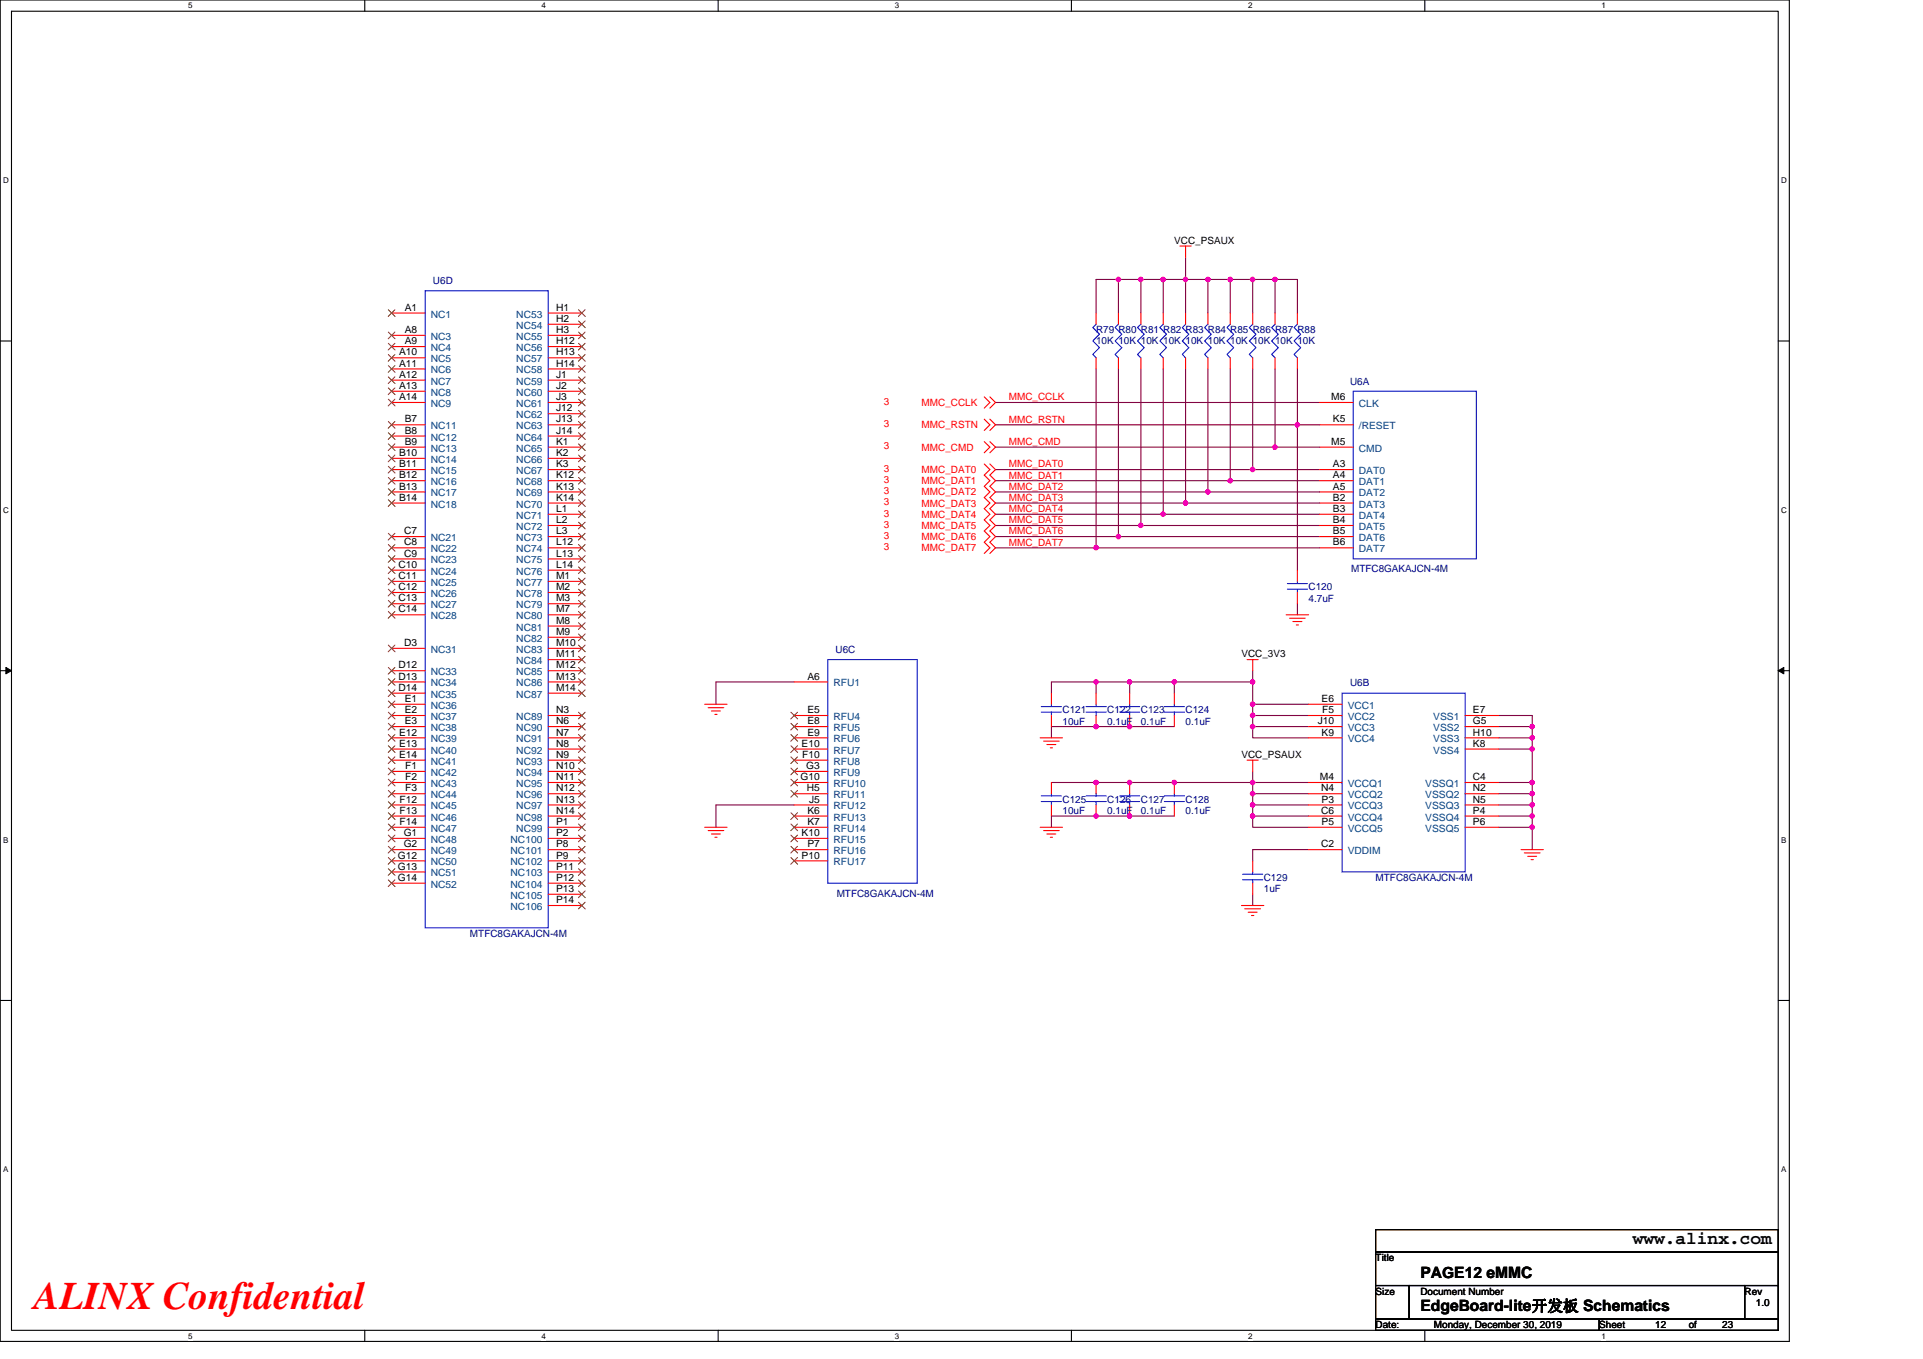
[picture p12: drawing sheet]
<svg xmlns="http://www.w3.org/2000/svg" width="297mm" height="210mm" viewBox="0 0 297 210" stroke-linecap="round" stroke-linejoin="round" font-family="sans-serif">
<path d="M0 0h276.4v207.3h-276.4zM1.8 1.7h272.9v203.8h-272.9z" fill="none" stroke="#000" stroke-width=".17"/>
<g fill="#fff">
<path d="M29.1 .2h.6v1.4h-.6z"/>
<path d="M29.1 205.7h.6v1.4h-.6z"/>
</g>
<path d="M56.3 0v1.7M56.3 205.5v1.8" fill="none" stroke="#000" stroke-width=".17"/>
<g fill="#fff">
<path d="M83.6 .2h.7v1.4h-.7z"/>
<path d="M83.6 205.7h.7v1.4h-.7z"/>
</g>
<path d="M110.9 0v1.7M110.9 205.5v1.8" fill="none" stroke="#000" stroke-width=".17"/>
<g fill="#fff">
<path d="M138.2 .2h.7v1.4h-.7z"/>
<path d="M138.2 205.7h.7v1.4h-.7z"/>
</g>
<path d="M165.5 0v1.7M165.5 205.5v1.8" fill="none" stroke="#000" stroke-width=".17"/>
<g fill="#fff">
<path d="M192.8 .2h.6v1.4h-.6z"/>
<path d="M192.8 205.7h.6v1.4h-.6z"/>
</g>
<path d="M220.1 0v1.7M220.1 205.5v1.8" fill="none" stroke="#000" stroke-width=".17"/>
<g fill="#fff">
<path d="M247.4 .2h.6v1.4h-.6z"/>
<path d="M247.4 205.7h.6v1.4h-.6z"/>
<path d="M.5 27.2h.8v1.4h-.8z"/>
<path d="M275.1 27.2h.9v1.4h-.9z"/>
<path d="M.5 78.1h.8v1.4h-.8z"/>
<path d="M275.1 78.1h.9v1.4h-.9z"/>
</g>
<path d="M0 52.7h1.8M274.7 52.7h1.7" fill="none" stroke="#000" stroke-width=".17"/>
<g fill="#fff">
<path d="M.5 129.1h.8v1.4h-.8z"/>
<path d="M275.1 129.1h.8v1.4h-.8z"/>
</g>
<path d="M0 103.6h1.8M274.7 103.6h1.7" fill="none" stroke="#000" stroke-width=".17"/>
<path d="M.9 103.1l.9 .5-.9 .5zM274.7 103.6l.8-.5v1z" fill="#000" stroke="#000" stroke-width=".15"/>
<g fill="#fff">
<path d="M.5 180h.8v1.4h-.8z"/>
<path d="M275.1 180h.8v1.4h-.8z"/>
</g>
<path d="M0 154.6h1.8M274.7 154.6h1.7M212.5 190h62.2v3.5h-62.2zM212.5 193.5h62.2v5.1h-62.2zM212.5 198.6h5.2v5.2h-5.2zM217.7 198.6h51.8v5.2h-51.8zM269.5 198.6h5.2v5.2h-5.2zM212.5 203.8h34.5v1.7h-34.5zM247 203.8h27.7v1.7h-27.7z" fill="none" stroke="#000" stroke-width=".17"/>
<g fill="none" stroke="#800040" stroke-width=".17">
<path d="M183.1 39.7v3.5M169.3 48.4v-5.2h3.5v5.2M169.3 57v27.6M172.8 43.2h3.4M172.8 57v25.9M176.2 43.2h3.5M176.2 43.2v5.2M176.2 57v24.2M179.7 43.2h3.4M179.7 43.2v5.2M179.7 57v22.5M183.1 43.2v5.2"/>
<path d="M183.1 57v20.7M183.1 43.2h3.5M186.6 57v19M186.6 43.2v5.2M186.6 43.2h3.4v5.2M190 57v17.3M190 43.2h3.5v5.2M193.5 57v15.6M193.5 43.2h3.5M197 57v12.1M197 43.2v5.2M197 43.2h3.4v5.2"/>
<path d="M200.4 57v8.6h3.5M153.8 74.3h36.2M153.8 72.6h39.7M153.8 65.6h46.6v22.5M153.8 77.7h29.3M153.8 76h32.8M153.8 79.5h25.9M153.8 62.2h50.1M153.8 69.1h43.2M179.7 79.5h24.2M183.1 77.7h20.8M186.6 76h17.3"/>
<path d="M190 74.3h13.9M193.5 72.6h10.4M197 69.1h6.9M153.8 81.2h22.4M153.8 84.6h15.5M153.8 82.9h19M169.3 84.6h34.6M172.8 82.9h31.1M176.2 81.2h27.7M200.4 93.3v1.7M122.7 105.4h-12.1v3.4M162.4 107.1v-1.7h6.9v1.7"/>
<path d="M169.3 105.4h5.2v1.7M174.5 105.4h6.9M181.4 105.4v1.7M181.4 112.3h-19v1.7M181.4 105.4h12.1M193.5 105.4v3.4h8.6M193.5 108.8v1.8h8.6M193.5 110.6v1.7h8.6M193.5 112.3v1.7h8.6M193.5 119.2v1.7M193.5 103.6v1.8M231.5 110.6h5.2v1.7"/>
<path d="M231.5 112.3h5.2M231.5 114h5.2M231.5 115.7h5.2M236.7 112.3v1.7M236.7 114v1.7M236.7 115.7v5.2M122.7 124.4h-12.1v3.4M162.4 120.9h31.1M181.4 126.1h-19v1.7M193.5 120.9h8.6M193.5 120.9v1.7h8.6M193.5 122.6v1.8h8.6"/>
<path d="M193.5 126.1h8.6M193.5 126.1v1.7h8.6M193.5 124.4v1.7M193.5 138.2v1.7M202.1 131.3h-8.6v1.7M231.5 120.9h5.2M231.5 122.6h5.2M231.5 124.4h5.2M231.5 126.1h5.2M231.5 127.8h5.2M236.7 120.9v1.7M236.7 122.6v1.8"/>
<path d="M236.7 124.4v1.7M236.7 127.8v3.5M236.7 126.1v1.7"/>
</g>
<g fill="#f0f" stroke="#f0f" stroke-width=".17">
<circle cx="183.1" cy="77.7" r=".34"/>
<circle cx="186.6" cy="76" r=".34"/>
<circle cx="196.9" cy="69.1" r=".34"/>
<circle cx="193.5" cy="108.8" r=".34"/>
<circle cx="193.5" cy="110.5" r=".34"/>
<circle cx="193.5" cy="112.3" r=".34"/>
<circle cx="183.1" cy="43.2" r=".34"/>
<circle cx="186.6" cy="43.2" r=".34"/>
<circle cx="193.5" cy="43.2" r=".34"/>
<circle cx="190" cy="43.2" r=".34"/>
<circle cx="196.9" cy="43.2" r=".34"/>
<circle cx="190" cy="74.3" r=".34"/>
<circle cx="193.5" cy="72.5" r=".34"/>
<circle cx="200.4" cy="65.6" r=".34"/>
<circle cx="193.5" cy="120.9" r=".34"/>
<circle cx="193.5" cy="122.6" r=".33"/>
<circle cx="193.5" cy="126.1" r=".34"/>
<circle cx="193.5" cy="124.4" r=".34"/>
<circle cx="236.7" cy="112.3" r=".34"/>
<circle cx="236.7" cy="114" r=".33"/>
<circle cx="236.7" cy="115.7" r=".34"/>
<circle cx="236.7" cy="122.6" r=".33"/>
<circle cx="236.7" cy="120.9" r=".34"/>
<circle cx="236.7" cy="124.4" r=".34"/>
<circle cx="236.7" cy="127.8" r=".34"/>
<circle cx="174.5" cy="105.4" r=".33"/>
<circle cx="169.3" cy="105.4" r=".33"/>
<circle cx="181.4" cy="120.9" r=".34"/>
<circle cx="174.5" cy="120.9" r=".34"/>
<circle cx="169.3" cy="120.9" r=".34"/>
<circle cx="193.5" cy="105.4" r=".33"/>
<circle cx="181.4" cy="105.4" r=".33"/>
<circle cx="169.3" cy="84.6" r=".34"/>
<circle cx="179.7" cy="43.2" r=".34"/>
<circle cx="176.2" cy="81.2" r=".34"/>
<circle cx="172.8" cy="82.9" r=".34"/>
<circle cx="236.7" cy="126.1" r=".34"/>
<circle cx="176.2" cy="43.2" r=".34"/>
<circle cx="172.8" cy="43.2" r=".34"/>
<circle cx="179.7" cy="79.4" r=".33"/>
<circle cx="174.5" cy="112.3" r=".34"/>
<circle cx="169.3" cy="112.3" r=".34"/>
<circle cx="174.5" cy="126.1" r=".34"/>
<circle cx="169.3" cy="126.1" r=".34"/>
</g>
<g fill="none" stroke="#f00" stroke-width=".17">
<path d="M182.3 38h1.7M183.1 38v1.7M60.5 48.4h5.2M60.5 51.8h5.2M60.5 53.6h5.2M60.5 55.3h5.2M60.5 57h5.2M60.5 58.7h5.2M84.7 48.4h5.2M84.7 50.1h5.2M84.7 51.8h5.2M84.7 53.6h5.2"/>
<path d="M84.7 55.3h5.2M84.7 57h5.2M84.7 58.7h5.2M169.3 55.3v1.7M169.3 48.4v1.7M172.8 55.3v1.7M172.8 48.4v1.7M176.2 55.3v1.7M176.2 48.4v1.7M179.7 55.3v1.7M179.7 48.4v1.7M183.1 55.3v1.7"/>
<path d="M183.1 48.4v1.7M186.6 55.3v1.7M186.6 48.4v1.7M190 55.3v1.7M190 48.4v1.7M193.5 55.3v1.7M193.5 48.4v1.7M197 55.3v1.7M197 48.4v1.7M200.4 55.3v1.7M200.4 48.4v1.7M60.5 60.5h5.2"/>
<path d="M60.5 62.2h5.2M60.5 65.6h5.2M60.5 67.4h5.2M60.5 69.1h5.2M60.5 70.8h5.2M60.5 72.6h5.2M60.5 74.3h5.2M60.5 76h5.2M60.5 77.7h5.2M84.7 69.1h5.2M84.7 70.8h5.2M84.7 72.6h5.2"/>
<path d="M84.7 74.3h5.2M84.7 76h5.2M84.7 77.7h5.2M84.7 79.5h5.2M84.7 60.5h5.2M84.7 62.2h5.2M84.7 63.9h5.2M84.7 65.6h5.2M84.7 67.4h5.2M152 61.3l.9 .9-.9 .9M152 68.2l.9 .9-.9 .9M152 71.7l.9 .9-.9 .8 .9 .9-.9 .8 .9 .9-.9 .9 .9 .8-.9 .9 .9 .9-.9 .8 .9 .9-.9 .8 .9 .9-.9 .9 .9 .8-.9 .9"/>
<path d="M152 64.8l.9 .8-.9 .9M152.9 61.3l.9 .9-.9 .9M152.9 68.2l.9 .9-.9 .9M152.9 71.7l.9 .9-.9 .8 .9 .9-.9 .8 .9 .9-.9 .9 .9 .8-.9 .9 .9 .9-.9 .8 .9 .9-.9 .8 .9 .9-.9 .9 .9 .8-.9 .9M152.9 64.8l.9 .8-.9 .9M203.9 62.2h5.1M203.9 65.6h5.1M203.9 69.1h5.1M203.9 72.6h5.1M203.9 74.3h5.1M203.9 76h5.1M203.9 77.7h5.1"/>
<path d="M203.9 79.5h5.1M60.5 82.9h5.2M60.5 84.6h5.2M60.5 86.4h5.2M60.5 88.1h5.2M60.5 89.8h5.2M60.5 91.5h5.2M60.5 93.3h5.2M60.5 95h5.2M84.7 81.2h5.2M84.7 82.9h5.2M84.7 84.6h5.2"/>
<path d="M84.7 86.4h5.2M84.7 88.1h5.2M84.7 89.8h5.2M84.7 91.5h5.2M84.7 93.3h5.2M84.7 95h5.2M84.7 96.7h5.2M84.7 98.5h5.2M198.7 95h3.4M199.2 95.5h2.4M199.7 96h1.4M200.2 96.6h.4"/>
<path d="M200.4 88.1v1.7M200.4 91.5v1.8M203.9 81.2h5.1M203.9 82.9h5.1M203.9 84.6h5.1M60.5 100.2h5.2M60.5 103.6h5.2M60.5 105.4h5.2M60.5 107.1h5.2M60.5 108.8h5.2M60.5 110.6h5.2M60.5 112.3h5.2"/>
<path d="M60.5 114h5.2M60.5 115.7h5.2M60.5 117.5h5.2M60.5 119.2h5.2M84.7 100.2h5.2M84.7 101.9h5.2M84.7 103.6h5.2M84.7 105.4h5.2M84.7 107.1h5.2M84.7 110.6h5.2M84.7 112.3h5.2M84.7 114h5.2"/>
<path d="M84.7 115.7h5.2M84.7 117.5h5.2M84.7 119.2h5.2M108.9 108.8h3.4M109.4 109.3h2.4M109.9 109.9h1.4M110.4 110.4h.4M122.7 105.4h5.2M122.7 110.6h5.2M122.7 112.3h5.2M122.7 114h5.2M122.7 115.7h5.2"/>
<path d="M122.7 117.5h5.2M122.7 119.2h5.2M160.7 114h3.4M161.2 114.5h2.4M161.7 115h1.4M162.2 115.5h.4M162.4 107.1v1.7M162.4 110.6v1.7M169.3 107.1v1.7M169.3 110.6v1.7M174.5 107.1v1.7M174.5 110.6v1.7"/>
<path d="M181.4 107.1v1.7M181.4 110.6v1.7M192.6 117.5h1.7M192.6 101.9h1.7M193.5 117.5v1.7M193.5 101.9v1.7M202.1 108.8h5.2M202.1 110.6h5.2M202.1 112.3h5.2M202.1 114h5.2M226.3 110.6h5.2M226.3 112.3h5.2"/>
<path d="M226.3 114h5.2M226.3 115.7h5.2M60.5 120.9h5.2M60.5 122.6h5.2M60.5 124.4h5.2M60.5 126.1h5.2M60.5 127.8h5.2M60.5 129.5h5.2M60.5 131.3h5.2M60.5 133h5.2M60.5 134.7h5.2M60.5 136.5h5.2"/>
<path d="M84.7 120.9h5.2M84.7 122.6h5.2M84.7 124.4h5.2M84.7 126.1h5.2M84.7 127.8h5.2M84.7 129.5h5.2M84.7 131.3h5.2M84.7 133h5.2M84.7 134.7h5.2M84.7 136.5h5.2M84.7 138.2h5.2M84.7 139.9h5.2"/>
<path d="M108.9 127.8h3.4M109.4 128.3h2.4M109.9 128.9h1.4M110.4 129.4h.4M122.7 120.9h5.2M122.7 122.6h5.2M122.7 124.4h5.2M122.7 126.1h5.2M122.7 127.8h5.2M122.7 129.5h5.2M122.7 131.3h5.2M122.7 133h5.2"/>
<path d="M160.7 127.8h3.4M161.2 128.3h2.4M161.7 128.9h1.4M162.2 129.4h.4M162.4 120.9v1.7M162.4 124.4v1.7M169.3 120.9v1.7M169.3 124.4v1.7M174.5 120.9v1.7M174.5 124.4v1.7M181.4 120.9v1.7M181.4 124.4v1.7"/>
<path d="M191.8 139.9h3.4M193.5 133v1.7M193.5 136.5v1.7M202.1 120.9h5.2M202.1 122.6h5.2M202.1 124.4h5.2M202.1 126.1h5.2M202.1 127.8h5.2M202.1 131.3h5.2M226.3 120.9h5.2M226.3 122.6h5.2M226.3 124.4h5.2"/>
<path d="M226.3 127.8h5.2M226.3 126.1h5.2M234.9 131.3h3.5M235.5 131.8h2.4M236 132.3h1.4M236.5 132.8h.4M192.3 140.4h2.4M192.8 140.9h1.4M193.3 141.5h.4"/>
</g>
<g fill="none" stroke="#00f" stroke-width=".17">
<path d="M65.7 44.9h19v98.5h-19zM169.3 50.1l-.5 .5 1 1-1 1.1 1 1-1 1.1 .5 .5M172.8 50.1l-.5 .5 1 1-1 1.1 1 1-1 1.1 .5 .5M176.2 50.1l-.5 .5 1 1-1 1.1 1 1-1 1.1 .5 .5M179.7 50.1l-.5 .5 1 1-1 1.1 1 1-1 1.1 .5 .5M183.1 50.1l-.5 .5 1 1-1 1.1 1 1-1 1.1 .5 .5M186.6 50.1l-.5 .5 1 1-1 1.1 1 1-1 1.1 .5 .5M190 50.1l-.5 .5 1.1 1-1.1 1.1 1.1 1-1.1 1.1 .5 .5M193.5 50.1l-.5 .5 1 1-1 1.1 1 1-1 1.1 .5 .5M197 50.1l-.6 .5 1.1 1-1.1 1.1 1.1 1-1.1 1.1 .6 .5M200.4 50.1l-.5 .5 1 1-1 1.1 1 1-1 1.1 .5 .5M209 60.5h19v25.9h-19z"/>
<path d="M198.9 91h3M198.9 90.2h3M200.4 89.8v.4M200.4 91v.5M127.9 101.9h13.8v34.6h-13.8zM160.8 110h3.2M160.8 109.2h3.2M162.4 108.8v.4M162.4 110v.6M167.8 110h3.1M167.8 109.2h3.1M169.3 108.8v.4"/>
<path d="M169.3 110v.6M172.9 110h3.1M172.9 109.2h3.1M174.5 108.8v.4M174.5 110v.6M179.8 110h3.2M179.8 109.2h3.2M181.4 108.8v.4M181.4 110v.6M207.3 107.1h19v27.6h-19zM160.8 123.8h3.2M160.8 123h3.2"/>
<path d="M162.4 122.6v.4M162.4 123.8v.6M167.8 123.8h3.1M167.8 123h3.1M169.3 122.6v.4M169.3 123.8v.6M172.9 123.8h3.1M172.9 123h3.1M174.5 122.6v.4M174.5 123.8v.6M179.8 123.8h3.2M179.8 123h3.2"/>
<path d="M181.4 122.6v.4M181.4 123.8v.6M191.9 135.9h3.1M191.9 135.1h3.1M193.5 134.7v.4M193.5 135.9v.6"/>
</g>
<g fill="none" stroke="#804000" stroke-width=".15">
<path d="M60 47.9l1 1M60 51.3l1 1M60 53l1 1.1M60 54.8l1 1M60 56.5l1 1M60 58.2l1 1.1M60 59.9l1 1.1M61 47.9l-1 1M61 51.3l-1 1M61 53l-1 1.1M61 54.8l-1 1M61 56.5l-1 1"/>
<path d="M61 58.2l-1 1.1M61 59.9l-1 1.1M89.4 47.9l1 1M89.4 49.6l1 1M89.4 51.3l1 1M89.4 53l1 1.1M89.4 54.8l1 1M89.4 56.5l1 1M89.4 58.2l1 1.1M89.4 59.9l1 1.1M90.4 47.9l-1.1 1M90.4 49.6l-1.1 1"/>
<path d="M90.4 51.3l-1.1 1M90.4 53l-1.1 1.1M90.4 54.8l-1.1 1M90.4 56.5l-1.1 1M90.4 58.2l-1.1 1.1M90.4 59.9l-1.1 1.1M60 61.7l1 1M60 65.1l1 1.1M60 66.9l1 1M60 68.6l1 1M60 70.3l1 1.1M60 72.1l1 1"/>
<path d="M60 73.8l1 1M60 75.5l1 1M60 77.2l1 1.1M61 61.7l-1 1M61 65.1l-1 1.1M61 66.9l-1 1M61 68.6l-1 1M61 70.3l-1 1.1M61 72.1l-1 1M61 73.8l-1 1M61 75.5l-1 1M61 77.2l-1 1.1"/>
<path d="M89.4 68.6l1 1M89.4 70.3l1 1.1M89.4 72.1l1 1M89.4 73.8l1 1M89.4 75.5l1 1M89.4 77.2l1 1.1M89.4 79l1 1M89.4 61.7l1 1M89.4 63.4l1 1.1M89.4 65.1l1 1.1M89.4 66.9l1 1M90.4 68.6l-1.1 1"/>
<path d="M90.4 70.3l-1.1 1.1M90.4 72.1l-1.1 1M90.4 73.8l-1.1 1M90.4 75.5l-1.1 1M90.4 77.2l-1.1 1.1M90.4 79l-1.1 1M90.4 61.7l-1.1 1M90.4 63.4l-1.1 1.1M90.4 65.1l-1.1 1.1M90.4 66.9l-1.1 1M60 82.4l1 1M60 84.1l1 1.1"/>
<path d="M60 85.9l1 1M60 87.6l1 1M60 89.3l1 1.1M60 91l1 1.1M60 92.8l1 1M60 94.5l1 1M60 99.7l1 1M61 82.4l-1 1M61 84.1l-1 1.1M61 85.9l-1 1M61 87.6l-1 1M61 89.3l-1 1.1"/>
<path d="M61 91l-1 1.1M61 92.8l-1 1M61 94.5l-1 1M61 99.7l-1 1M89.4 80.7l1 1M89.4 82.4l1 1M89.4 84.1l1 1.1M89.4 85.9l1 1M89.4 87.6l1 1M89.4 89.3l1 1.1M89.4 91l1 1.1M89.4 92.8l1 1"/>
<path d="M89.4 94.5l1 1M89.4 96.2l1 1.1M89.4 98l1 1M89.4 99.7l1 1M90.4 80.7l-1.1 1M90.4 82.4l-1.1 1M90.4 84.1l-1.1 1.1M90.4 85.9l-1.1 1M90.4 87.6l-1.1 1M90.4 89.3l-1.1 1.1M90.4 91l-1.1 1.1M90.4 92.8l-1.1 1"/>
<path d="M90.4 94.5l-1.1 1M90.4 96.2l-1.1 1.1M90.4 98l-1.1 1M90.4 99.7l-1.1 1M60 103.1l1 1.1M60 104.9l1 1M60 106.6l1 1M60 108.3l1 1M60 110l1 1.1M60 111.8l1 1M60 113.5l1 1M60 115.2l1 1.1"/>
<path d="M60 116.9l1 1.1M60 118.7l1 1M61 103.1l-1 1.1M61 104.9l-1 1M61 106.6l-1 1M61 108.3l-1 1M61 110l-1 1.1M61 111.8l-1 1M61 113.5l-1 1M61 115.2l-1 1.1M61 116.9l-1 1.1M61 118.7l-1 1"/>
<path d="M89.4 101.4l1 1M89.4 103.1l1 1.1M89.4 104.9l1 1M89.4 106.6l1 1M89.4 110l1 1.1M89.4 111.8l1 1M89.4 113.5l1 1M89.4 115.2l1 1.1M89.4 116.9l1 1.1M89.4 118.7l1 1M90.4 101.4l-1.1 1M90.4 103.1l-1.1 1.1"/>
<path d="M90.4 104.9l-1.1 1M90.4 106.6l-1.1 1M90.4 110l-1.1 1.1M90.4 111.8l-1.1 1M90.4 113.5l-1.1 1M90.4 115.2l-1.1 1.1M90.4 116.9l-1.1 1.1M90.4 118.7l-1.1 1M122.2 110l1 1.1M122.2 111.8l1 1M122.2 113.5l1 1M122.2 115.2l1 1.1"/>
<path d="M122.2 116.9l1 1.1M122.2 118.7l1 1M123.2 110l-1.1 1.1M123.2 111.8l-1.1 1M123.2 113.5l-1.1 1M123.2 115.2l-1.1 1.1M123.2 116.9l-1.1 1.1M123.2 118.7l-1.1 1M60 120.4l1 1M60 122.1l1 1.1M60 123.9l1 1M60 125.6l1 1"/>
<path d="M60 127.3l1 1.1M60 129l1 1.1M60 130.8l1 1M60 132.5l1 1M60 134.2l1 1.1M60 136l1 1M61 120.4l-1 1M61 122.1l-1 1.1M61 123.9l-1 1M61 125.6l-1 1M61 127.3l-1 1.1M61 129l-1 1.1"/>
<path d="M61 130.8l-1 1M61 132.5l-1 1M61 134.2l-1 1.1M61 136l-1 1M89.4 120.4l1 1M89.4 122.1l1 1.1M89.4 123.9l1 1M89.4 125.6l1 1M89.4 127.3l1 1.1M89.4 129l1 1.1M89.4 130.8l1 1M89.4 132.5l1 1"/>
<path d="M89.4 134.2l1 1.1M89.4 136l1 1M89.4 137.7l1 1M89.4 139.4l1 1M90.4 120.4l-1.1 1M90.4 122.1l-1.1 1.1M90.4 123.9l-1.1 1M90.4 125.6l-1.1 1M90.4 127.3l-1.1 1.1M90.4 129l-1.1 1.1M90.4 130.8l-1.1 1M90.4 132.5l-1.1 1"/>
<path d="M90.4 134.2l-1.1 1.1M90.4 136l-1.1 1M90.4 137.7l-1.1 1M90.4 139.4l-1.1 1M122.2 120.4l1 1M122.2 122.1l1 1.1M122.2 125.6l1 1M122.2 127.3l1 1.1M122.2 129l1 1.1M122.2 130.8l1 1M122.2 132.5l1 1M123.2 120.4l-1.1 1"/>
<path d="M123.2 122.1l-1.1 1.1M123.2 125.6l-1.1 1M123.2 127.3l-1.1 1.1M123.2 129l-1.1 1.1M123.2 130.8l-1.1 1M123.2 132.5l-1.1 1"/>
</g>
<text font-size="6" fill="#f00" x="5.2" y="202.3">ALINX Confidential</text>
<text font-size="2.8" x="252.2" y="192.3">www.alinx.com</text>
<g font-size="2.4">
<text x="219.4" y="197.4">PAGE12 eMMC</text>
<text x="219.4" y="202.6">EdgeBoard-lite开发板 Schematics</text>
</g>
<g font-size="1.5">
<text x="181.4" y="37.7">VCC_PSAUX</text>
<text x="62.5" y="48">A1</text>
<text x="62.5" y="51.5">A8</text>
<text x="62.5" y="53.2">A9</text>
<text x="85.9" y="48">H1</text>
<text x="85.9" y="49.7">H2</text>
<text x="85.9" y="51.5">H3</text>
<text x="85.9" y="53.2">H12</text>
<text x="61.6" y="54.9">A10</text>
<text x="61.6" y="56.6">A11</text>
<text x="61.6" y="58.4">A12</text>
<text x="85.9" y="54.9">H13</text>
<text x="85.9" y="56.6">H14</text>
<text x="85.9" y="58.4">J1</text>
<text x="61.6" y="60.1">A13</text>
<text x="61.6" y="61.8">A14</text>
<text x="62.5" y="65.3">B7</text>
<text x="85.9" y="60.1">J2</text>
<text x="85.9" y="61.8">J3</text>
<text x="85.9" y="63.6">J12</text>
<text x="85.9" y="65.3">J13</text>
<text x="205.6" y="61.8">M6</text>
<text x="205.9" y="65.3">K5</text>
<text x="61.6" y="70.5">B10</text>
<text x="62.5" y="67">B8</text>
<text x="62.5" y="68.7">B9</text>
<text x="85.9" y="68.7">K1</text>
<text x="85.9" y="70.5">K2</text>
<text x="85.9" y="67">J14</text>
<text x="205.6" y="68.7">M5</text>
<text x="61.6" y="72.2">B11</text>
<text x="61.6" y="73.9">B12</text>
<text x="61.6" y="75.6">B13</text>
<text x="61.6" y="77.4">B14</text>
<text x="85.9" y="72.2">K3</text>
<text x="85.9" y="73.9">K12</text>
<text x="85.9" y="75.6">K13</text>
<text x="85.9" y="77.4">K14</text>
<text x="205.9" y="72.2">A3</text>
<text x="205.9" y="73.9">A4</text>
<text x="205.9" y="75.6">A5</text>
<text x="205.9" y="77.4">B2</text>
<text x="62.4" y="82.6">C7</text>
<text x="85.9" y="79.1">L1</text>
<text x="85.9" y="80.8">L2</text>
<text x="85.9" y="82.6">L3</text>
<text x="205.9" y="79.1">B3</text>
<text x="205.9" y="80.8">B4</text>
<text x="205.9" y="82.6">B5</text>
<text x="61.5" y="87.7">C10</text>
<text x="61.5" y="89.5">C11</text>
<text x="62.4" y="84.3">C8</text>
<text x="62.4" y="86">C9</text>
<text x="85.9" y="84.3">L12</text>
<text x="85.9" y="86">L13</text>
<text x="85.9" y="87.7">L14</text>
<text x="85.9" y="89.5">M1</text>
<text x="205.9" y="84.3">B6</text>
<text x="61.5" y="91.2">C12</text>
<text x="61.5" y="92.9">C13</text>
<text x="61.5" y="94.6">C14</text>
<text x="85.9" y="91.2">M2</text>
<text x="85.9" y="92.9">M3</text>
<text x="85.9" y="94.6">M7</text>
<text x="62.4" y="99.8">D3</text>
<text x="85.9" y="96.4">M8</text>
<text x="85.9" y="98.1">M9</text>
<text x="85.9" y="99.8">M10</text>
<text x="85.9" y="101.6">M11</text>
<text x="191.8" y="101.6">VCC_3V3</text>
<text x="61.5" y="103.3">D12</text>
<text x="61.5" y="105">D13</text>
<text x="61.5" y="106.7">D14</text>
<text x="85.9" y="103.3">M12</text>
<text x="85.9" y="105">M13</text>
<text x="85.9" y="106.7">M14</text>
<text x="124.7" y="105">A6</text>
<text x="61.6" y="113.6">E12</text>
<text x="62.5" y="108.5">E1</text>
<text x="62.5" y="110.2">E2</text>
<text x="62.5" y="111.9">E3</text>
<text x="85.9" y="110.2">N3</text>
<text x="85.9" y="111.9">N6</text>
<text x="85.9" y="113.6">N7</text>
<text x="124.7" y="110.2">E5</text>
<text x="124.7" y="111.9">E8</text>
<text x="124.7" y="113.6">E9</text>
<text x="203.5" y="111.9">J10</text>
<text x="204.1" y="108.5">E6</text>
<text x="204.1" y="113.6">K9</text>
<text x="204.2" y="110.2">F5</text>
<text x="227.5" y="110.2">E7</text>
<text x="227.5" y="111.9">G5</text>
<text x="227.5" y="113.6">H10</text>
<text x="61.6" y="115.4">E13</text>
<text x="61.6" y="117.1">E14</text>
<text x="62.6" y="118.8">F1</text>
<text x="85.9" y="115.4">N8</text>
<text x="85.9" y="117.1">N9</text>
<text x="85.9" y="118.8">N10</text>
<text x="123.8" y="115.4">E10</text>
<text x="123.9" y="117.1">F10</text>
<text x="124.5" y="118.8">G3</text>
<text x="191.8" y="117.1">VCC_PSAUX</text>
<text x="227.5" y="115.4">K8</text>
<text x="61.7" y="124">F12</text>
<text x="61.7" y="125.7">F13</text>
<text x="62.6" y="120.5">F2</text>
<text x="62.6" y="122.3">F3</text>
<text x="85.9" y="120.5">N11</text>
<text x="85.9" y="122.3">N12</text>
<text x="85.9" y="124">N13</text>
<text x="85.9" y="125.7">N14</text>
<text x="123.7" y="120.5">G10</text>
<text x="124.6" y="122.3">H5</text>
<text x="124.7" y="125.7">K6</text>
<text x="125" y="124">J5</text>
<text x="203.9" y="120.5">M4</text>
<text x="204.1" y="122.3">N4</text>
<text x="204.1" y="125.7">C6</text>
<text x="204.1" y="124">P3</text>
<text x="227.5" y="120.5">C4</text>
<text x="227.5" y="122.3">N2</text>
<text x="227.5" y="124">N5</text>
<text x="227.5" y="125.7">P4</text>
<text x="61.7" y="127.5">F14</text>
<text x="62.4" y="129.2">G1</text>
<text x="62.4" y="130.9">G2</text>
<text x="85.9" y="129.2">P2</text>
<text x="85.9" y="130.9">P8</text>
<text x="85.9" y="127.5">P1</text>
<text x="123.8" y="129.2">K10</text>
<text x="124.7" y="127.5">K7</text>
<text x="124.7" y="130.9">P7</text>
<text x="204.1" y="130.9">C2</text>
<text x="204.1" y="127.5">P5</text>
<text x="227.5" y="127.5">P6</text>
<text x="61.5" y="132.7">G12</text>
<text x="61.5" y="134.4">G13</text>
<text x="61.5" y="136.1">G14</text>
<text x="85.9" y="132.7">P9</text>
<text x="85.9" y="134.4">P11</text>
<text x="85.9" y="136.1">P12</text>
<text x="85.9" y="137.8">P13</text>
<text x="123.8" y="132.7">P10</text>
<text x="85.9" y="139.6">P14</text>
<text x="212.5" y="194.9">Title</text>
<text x="212.5" y="200">Size</text>
<text x="219.4" y="200">Document Number</text>
<text x="269.5" y="200">Rev</text>
<text x="271.2" y="201.8">1.0</text>
<text x="212.5" y="205.2">Date:</text>
<text x="221.5" y="205.2">Monday, December 30, 2019</text>
<text x="247" y="205.2">Sheet</text>
<text x="255.7" y="205.2">12</text>
<text x="260.9" y="205.2">of</text>
<text x="266" y="205.2">23</text>
</g>
<g font-size="1.5" fill="#000080">
<text x="66.9" y="43.9">U6D</text>
<text x="169.3" y="51.5">R79 R80 R81 R82 R83 R84 R85 R86 R87 R88</text>
<text x="169.3" y="53.2">10K 10K 10K 10K 10K 10K 10K 10K 10K 10K</text>
<text x="208.5" y="59.4">U6A</text>
<text x="208.7" y="88.5">MTFC8GAKAJCN-4M</text>
<text x="202.1" y="91.2">C120</text>
<text x="202.1" y="92.9">4.7uF</text>
<text x="129.1" y="100.9">U6C</text>
<text x="208.5" y="106.1">U6B</text>
<text x="164.1" y="110.2">C121</text>
<text x="164.1" y="112">10uF</text>
<text x="171" y="110.2">C122</text>
<text x="171" y="112">0.1uF</text>
<text x="176.2" y="110.2">C123</text>
<text x="176.2" y="112">0.1uF</text>
<text x="183.1" y="110.2">C124</text>
<text x="183.1" y="112">0.1uF</text>
<text x="164.1" y="124">C125</text>
<text x="164.1" y="125.8">10uF</text>
<text x="171" y="124">C126</text>
<text x="171" y="125.8">0.1uF</text>
<text x="176.2" y="124">C127</text>
<text x="176.2" y="125.8">0.1uF</text>
<text x="183.1" y="124">C128</text>
<text x="183.1" y="125.8">0.1uF</text>
<text x="195.2" y="136.1">C129</text>
<text x="195.2" y="137.9">1uF</text>
<text x="212.5" y="136.1">MTFC8GAKAJCN-4M</text>
<text x="129.2" y="138.5">MTFC8GAKAJCN-4M</text>
<text x="72.6" y="144.8">MTFC8GAKAJCN-4M</text>
</g>
<g font-size="1.5" fill="#004080">
<text x="66.5" y="49.1">NC1</text>
<text x="66.5" y="52.5">NC3</text>
<text x="79.8" y="49.1">NC53</text>
<text x="79.8" y="50.8">NC54</text>
<text x="79.8" y="52.5">NC55</text>
<text x="66.5" y="54.3">NC4</text>
<text x="66.5" y="56">NC5</text>
<text x="66.5" y="57.7">NC6</text>
<text x="66.5" y="59.4">NC7</text>
<text x="79.8" y="54.3">NC56</text>
<text x="79.8" y="56">NC57</text>
<text x="79.8" y="57.7">NC58</text>
<text x="79.8" y="59.4">NC59</text>
<text x="66.5" y="61.2">NC8</text>
<text x="66.5" y="62.9">NC9</text>
<text x="79.8" y="61.2">NC60</text>
<text x="79.8" y="62.9">NC61</text>
<text x="79.8" y="64.6">NC62</text>
<text x="209.9" y="62.9">CLK</text>
<text x="66.5" y="66.3">NC11</text>
<text x="66.5" y="68.1">NC12</text>
<text x="66.5" y="69.8">NC13</text>
<text x="66.5" y="71.5">NC14</text>
<text x="79.8" y="69.8">NC65</text>
<text x="79.8" y="71.5">NC66</text>
<text x="79.8" y="66.3">NC63</text>
<text x="79.8" y="68.1">NC64</text>
<text x="209.9" y="66.3">/RESET</text>
<text x="209.9" y="69.8">CMD</text>
<text x="66.5" y="73.3">NC15</text>
<text x="66.5" y="75">NC16</text>
<text x="66.5" y="76.7">NC17</text>
<text x="79.8" y="73.3">NC67</text>
<text x="79.8" y="75">NC68</text>
<text x="79.8" y="76.7">NC69</text>
<text x="209.9" y="73.3">DAT0</text>
<text x="209.9" y="75">DAT1</text>
<text x="209.9" y="76.7">DAT2</text>
<text x="66.5" y="78.4">NC18</text>
<text x="66.5" y="83.6">NC21</text>
<text x="79.8" y="78.4">NC70</text>
<text x="79.8" y="80.2">NC71</text>
<text x="79.8" y="81.9">NC72</text>
<text x="79.8" y="83.6">NC73</text>
<text x="209.9" y="78.4">DAT3</text>
<text x="209.9" y="80.2">DAT4</text>
<text x="209.9" y="81.9">DAT5</text>
<text x="209.9" y="83.6">DAT6</text>
<text x="66.5" y="85.3">NC22</text>
<text x="66.5" y="87.1">NC23</text>
<text x="66.5" y="88.8">NC24</text>
<text x="79.8" y="85.3">NC74</text>
<text x="79.8" y="87.1">NC75</text>
<text x="79.8" y="88.8">NC76</text>
<text x="209.9" y="85.3">DAT7</text>
<text x="66.5" y="90.5">NC25</text>
<text x="66.5" y="92.2">NC26</text>
<text x="66.5" y="94">NC27</text>
<text x="66.5" y="95.7">NC28</text>
<text x="79.8" y="90.5">NC77</text>
<text x="79.8" y="92.2">NC78</text>
<text x="79.8" y="94">NC79</text>
<text x="79.8" y="95.7">NC80</text>
<text x="66.5" y="100.9">NC31</text>
<text x="79.8" y="97.4">NC81</text>
<text x="79.8" y="99.2">NC82</text>
<text x="79.8" y="100.9">NC83</text>
<text x="66.5" y="104.3">NC33</text>
<text x="66.5" y="106.1">NC34</text>
<text x="66.5" y="107.8">NC35</text>
<text x="79.8" y="102.6">NC84</text>
<text x="79.8" y="104.3">NC85</text>
<text x="79.8" y="106.1">NC86</text>
<text x="79.8" y="107.8">NC87</text>
<text x="128.7" y="106.1">RFU1</text>
<text x="66.5" y="109.5">NC36</text>
<text x="66.5" y="111.3">NC37</text>
<text x="66.5" y="113">NC38</text>
<text x="79.8" y="111.3">NC89</text>
<text x="79.8" y="113">NC90</text>
<text x="128.7" y="111.3">RFU4</text>
<text x="128.7" y="113">RFU5</text>
<text x="208.2" y="109.5">VCC1</text>
<text x="208.2" y="111.3">VCC2</text>
<text x="208.2" y="113">VCC3</text>
<text x="221.4" y="111.3">VSS1</text>
<text x="221.4" y="113">VSS2</text>
<text x="66.5" y="114.7">NC39</text>
<text x="66.5" y="116.4">NC40</text>
<text x="66.5" y="118.2">NC41</text>
<text x="66.5" y="119.9">NC42</text>
<text x="79.8" y="114.7">NC91</text>
<text x="79.8" y="116.4">NC92</text>
<text x="79.8" y="118.2">NC93</text>
<text x="79.8" y="119.9">NC94</text>
<text x="128.7" y="114.7">RFU6</text>
<text x="128.7" y="116.4">RFU7</text>
<text x="128.7" y="118.2">RFU8</text>
<text x="128.7" y="119.9">RFU9</text>
<text x="208.2" y="114.7">VCC4</text>
<text x="221.4" y="114.7">VSS3</text>
<text x="221.4" y="116.4">VSS4</text>
<text x="66.5" y="121.6">NC43</text>
<text x="66.5" y="123.3">NC44</text>
<text x="66.5" y="125.1">NC45</text>
<text x="79.8" y="121.6">NC95</text>
<text x="79.8" y="123.3">NC96</text>
<text x="79.8" y="125.1">NC97</text>
<text x="128.7" y="121.6">RFU10</text>
<text x="128.7" y="123.3">RFU11</text>
<text x="128.7" y="125.1">RFU12</text>
<text x="208.2" y="121.6">VCCQ1</text>
<text x="208.2" y="123.3">VCCQ2</text>
<text x="208.2" y="125.1">VCCQ3</text>
<text x="220.2" y="121.6">VSSQ1</text>
<text x="220.2" y="123.3">VSSQ2</text>
<text x="220.2" y="125.1">VSSQ3</text>
<text x="66.5" y="126.8">NC46</text>
<text x="66.5" y="128.5">NC47</text>
<text x="66.5" y="130.2">NC48</text>
<text x="66.5" y="132">NC49</text>
<text x="78.9" y="130.2">NC100</text>
<text x="78.9" y="132">NC101</text>
<text x="79.8" y="126.8">NC98</text>
<text x="79.8" y="128.5">NC99</text>
<text x="128.7" y="126.8">RFU13</text>
<text x="128.7" y="128.5">RFU14</text>
<text x="128.7" y="130.2">RFU15</text>
<text x="128.7" y="132">RFU16</text>
<text x="208.2" y="126.8">VCCQ4</text>
<text x="208.2" y="128.5">VCCQ5</text>
<text x="208.2" y="132">VDDIM</text>
<text x="220.2" y="128.5">VSSQ5</text>
<text x="220.2" y="126.8">VSSQ4</text>
<text x="66.5" y="133.7">NC50</text>
<text x="66.5" y="135.4">NC51</text>
<text x="66.5" y="137.2">NC52</text>
<text x="78.9" y="133.7">NC102</text>
<text x="78.9" y="135.4">NC103</text>
<text x="78.9" y="137.2">NC104</text>
<text x="128.7" y="133.7">RFU17</text>
<text x="78.9" y="138.9">NC105</text>
<text x="78.9" y="140.6">NC106</text>
</g>
<g font-size="1.5" fill="#f00">
<text x="136.5" y="62.5">3</text>
<text x="136.5" y="66">3</text>
<text x="142.4" y="62.7">MMC_CCLK</text>
<text x="155.8" y="61.8">MMC_CCLK</text>
<text x="155.8" y="65.3">MMC_RSTN</text>
<text x="136.5" y="69.4">3</text>
<text x="142.4" y="69.6">MMC_CMD</text>
<text x="142.4" y="66.2">MMC_RSTN</text>
<text x="155.8" y="68.7">MMC_CMD</text>
<text x="136.5" y="72.9">3</text>
<text x="136.5" y="74.6">3</text>
<text x="136.5" y="76.4">3</text>
<text x="142.4" y="73.1">MMC_DAT0</text>
<text x="142.4" y="74.8">MMC_DAT1</text>
<text x="142.4" y="76.5">MMC_DAT2</text>
<text x="155.8" y="77.4">MMC_DAT3</text>
<text x="155.8" y="75.7">MMC_DAT2</text>
<text x="155.8" y="73.9">MMC_DAT1</text>
<text x="155.8" y="72.2">MMC_DAT0</text>
<text x="136.5" y="78.1">3</text>
<text x="136.5" y="79.8">3</text>
<text x="136.5" y="81.6">3</text>
<text x="136.5" y="83.3">3</text>
<text x="142.4" y="78.3">MMC_DAT3</text>
<text x="142.4" y="80">MMC_DAT4</text>
<text x="142.4" y="81.7">MMC_DAT5</text>
<text x="142.4" y="83.4">MMC_DAT6</text>
<text x="155.8" y="82.6">MMC_DAT6</text>
<text x="155.8" y="80.9">MMC_DAT5</text>
<text x="155.8" y="79.1">MMC_DAT4</text>
<text x="136.5" y="85">3</text>
<text x="142.4" y="85.2">MMC_DAT7</text>
<text x="155.8" y="84.3">MMC_DAT7</text>
</g>
<g font-size="1.2">
<text x="29.1" y="1.3">5</text>
<text x="83.6" y="1.3">4</text>
<text x="138.2" y="1.3">3</text>
<text x="192.8" y="1.3">2</text>
<text x="247.4" y="1.3">1</text>
<text x=".5" y="28.3">D</text>
<text x="275.1" y="28.3">D</text>
<text x=".5" y="79.2">C</text>
<text x="275.1" y="79.2">C</text>
<text x=".5" y="130.2">B</text>
<text x="275.1" y="130.2">B</text>
<text x=".5" y="181.1">A</text>
<text x="275.1" y="181.1">A</text>
<text x="29.1" y="206.8">5</text>
<text x="83.6" y="206.8">4</text>
<text x="138.2" y="206.8">3</text>
<text x="192.8" y="206.8">2</text>
<text x="247.4" y="206.8">1</text>
</g>
</svg>
